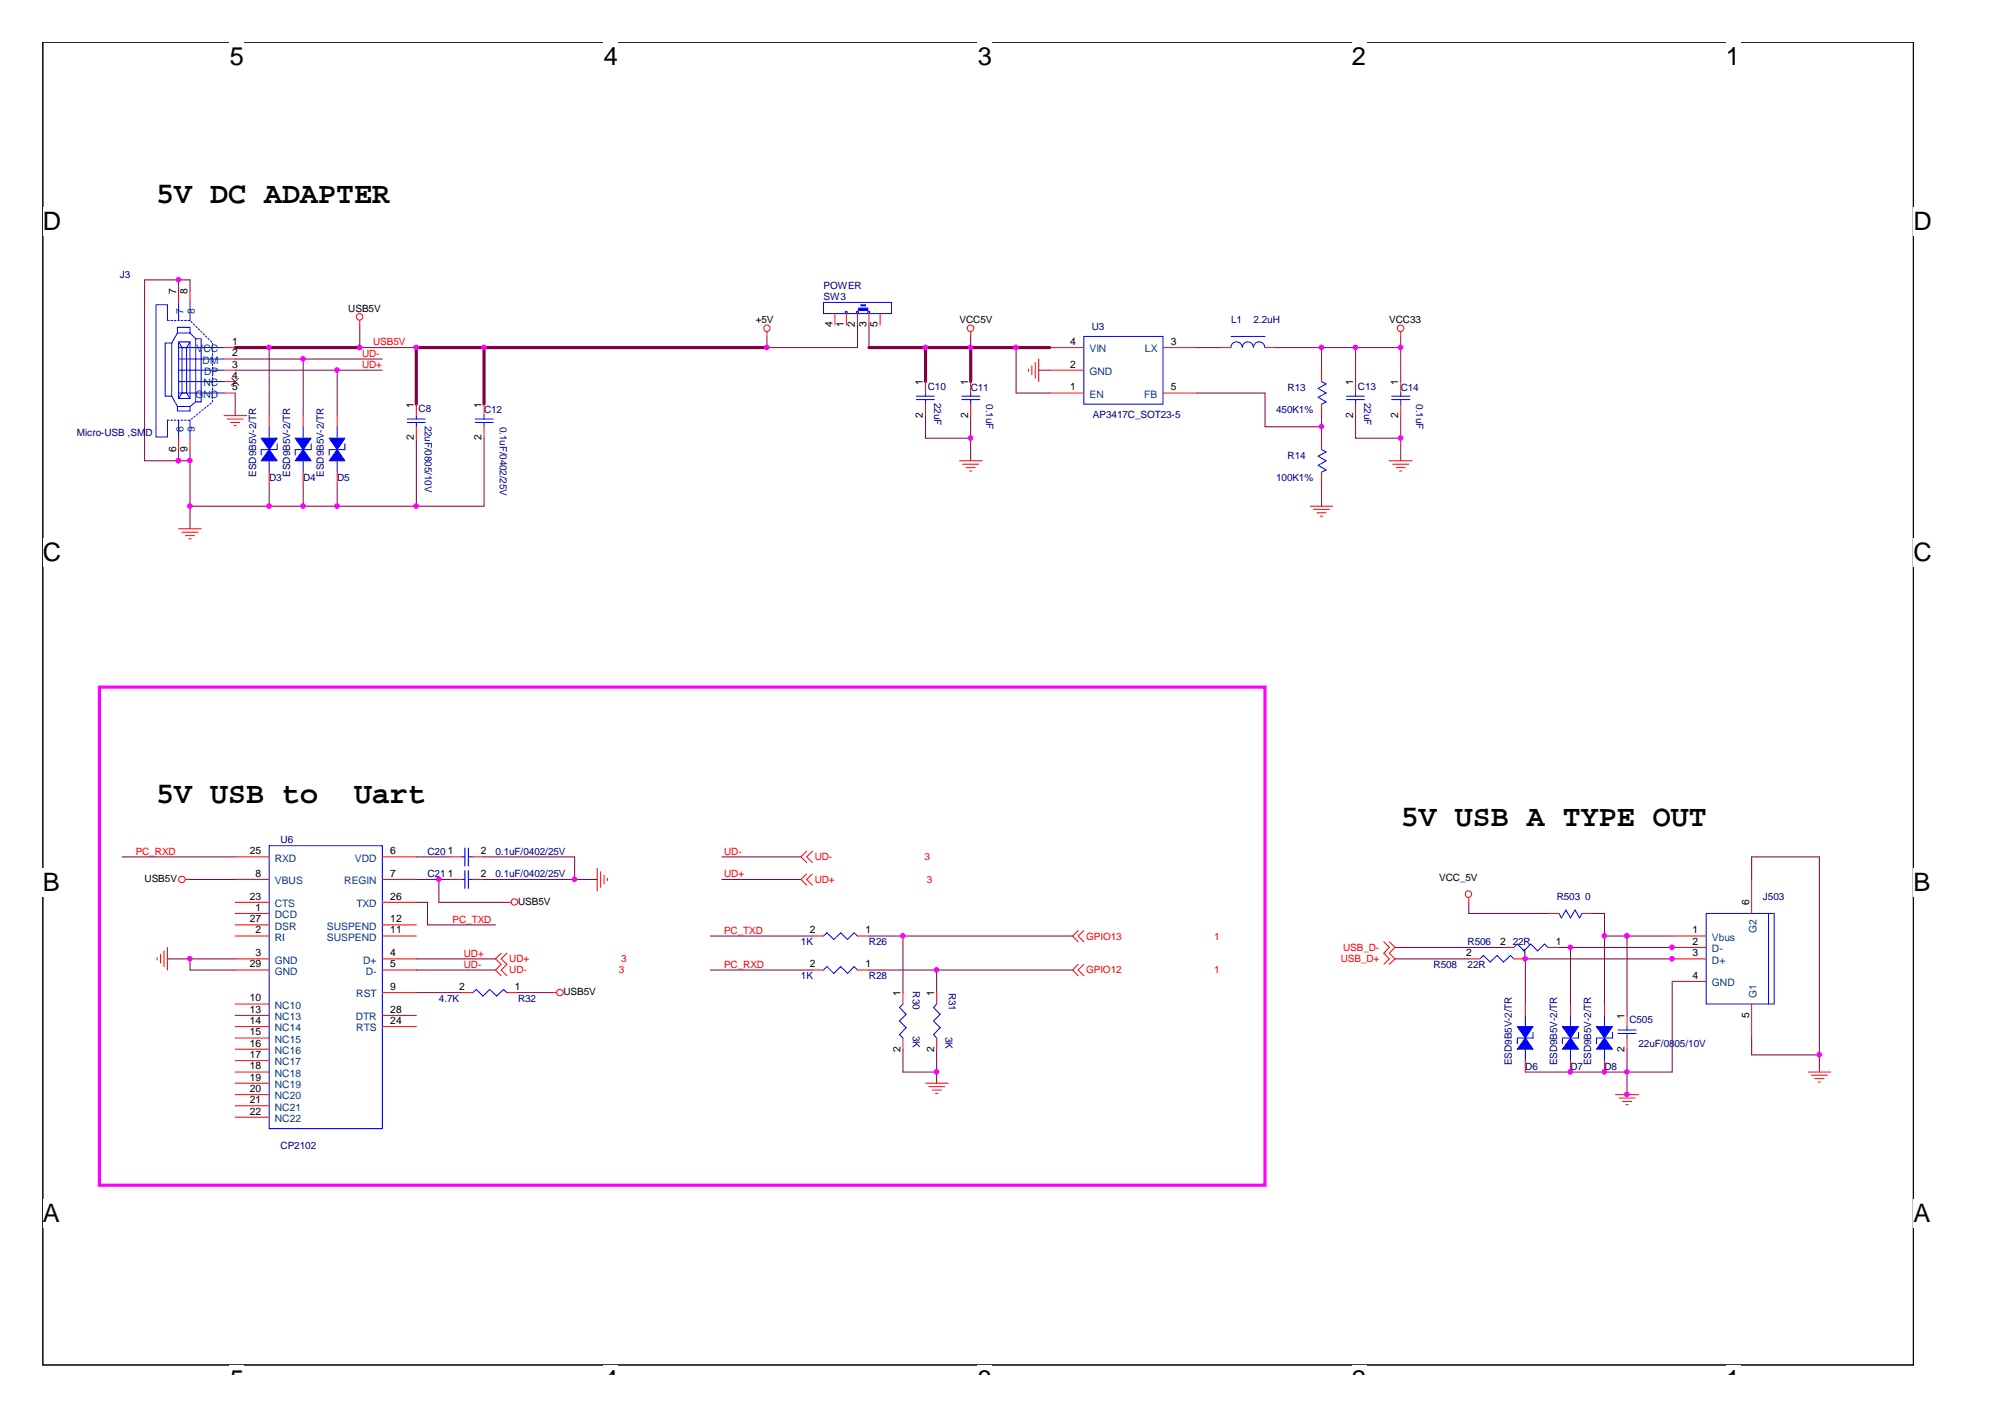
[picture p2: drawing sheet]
<svg xmlns="http://www.w3.org/2000/svg" width="297mm" height="210mm" viewBox="0 0 297 210" stroke-linecap="round" stroke-linejoin="round" font-family="sans-serif">
<path d="M6.3 6.2h277.2v196h-277.2z" fill="none" stroke="#000" stroke-width=".15"/>
<g fill="#fff">
<path d="M34 6.2h2.2v4.3h-2.2z"/>
<path d="M34 202.2h2.2v1.4h-2.2z"/>
<path d="M89.5 6.2h2.1v4.3h-2.1z"/>
<path d="M89.5 202.2h2.1v1.4h-2.1z"/>
<path d="M144.9 6.2h2.1v4.3h-2.1z"/>
<path d="M144.9 202.2h2.1v1.4h-2.1z"/>
<path d="M200.3 6.2h2.1v4.3h-2.1z"/>
<path d="M200.3 202.2h2.1v1.4h-2.1z"/>
<path d="M255.7 6.2h2.1v4.3h-2.1z"/>
<path d="M255.7 202.2h2.1v1.4h-2.1z"/>
<path d="M6.3 30.7h2.8v4.2h-2.8z"/>
<path d="M283.5 30.7h2.7v4.2h-2.7z"/>
<path d="M6.3 79.7h2.8v4.2h-2.8z"/>
<path d="M283.5 79.7h2.7v4.2h-2.7z"/>
<path d="M6.3 128.7h2.6v4.2h-2.6z"/>
<path d="M283.5 128.7h2.5v4.2h-2.5z"/>
<path d="M6.3 177.6h2.6v4.3h-2.6z"/>
<path d="M283.5 177.6h2.5v4.3h-2.5z"/>
</g>
<path d="M14.7 101.8h172.7v73.8h-172.7z" fill="none" stroke="#f0f" stroke-width=".47"/>
<g fill="none" stroke="#800040" stroke-width=".15">
<path d="M26.5 41.5v1.6M28.2 43.1v-1.6h-6.8v26.8h6.8M34.8 53.2h21.8M34.8 54.8h21.8M34.8 58.2v3.4M39.9 51.5v10.1M44.9 53.2v8.4M50 54.8v6.8M53.3 48.1v3.4h8.4M127 48.1v3.4h-13.4v-1.7M128.7 48.1v3.4M143.8 49.8v1.7"/>
<path d="M150.5 51.5v6.7h5M153.9 54.8h1.6M177.3 58.2h10.1v5h8.4M177.3 51.5h3.4M189.1 51.5h18.4M195.8 51.5v3.3M200.8 51.5v5M207.5 49.8v6.7M26.5 66.6v1.7M28.2 66.6v11.7M39.9 71.6v3.4M44.9 71.6v3.4"/>
<path d="M50 71.6v3.4M61.7 64.9v10.1M71.7 64.9v10.1h-43.5M137.1 61.6v3.3h6.7M143.8 61.6v6.7M195.8 61.6v3.3M195.8 71.6v3.4M200.8 61.6v3.3h6.7M207.5 61.6v6.7M18.1 126.9h16.7M28.2 130.3h6.6M61.7 126.9h5"/>
<path d="M61.7 130.3h5M61.7 133.7h1.6v3.3h10.1M65 130.3v3.4h10.1M71.7 126.9h13.4v3.4M71.7 130.3h16.8M105.2 138.7h15.2M106.9 126.9h11.8M106.9 130.3h11.8M128.7 138.7h30.2M133.8 138.7v8.3M217.6 133.7v1.6h11.7M236 135.3h1.7v13.4"/>
<path d="M237.7 138.7h10M241 138.7v11.7M259.5 130.3v-3.4h10v31.9M24.8 142h10M28.2 142v1.7h6.6M61.7 142h11.7M61.7 143.7h11.7M61.7 147h6.7M76.8 147h5M105.2 143.7h15.2M128.7 143.7h30.2M133.8 155.4v3.4h5"/>
<path d="M138.8 143.7v3.3M138.8 155.4v5.1M206.7 142h10.9M206.7 140.3h15.9M231 140.3h16.9M232.7 140.3v8.4M237.7 158v.8M241 155.4v7.1M247.7 145.4v13.4h-21.7M247.9 142h-21.9v6.7M259.5 153.8v2.5h10"/>
</g>
<path d="M34.8 51.5h18.5M71.7 51.5v8.4M113.6 51.5h-51.9v8.4M128.7 51.5h26.8M137.1 51.5v5M143.8 51.5v5" fill="none" stroke="#800040" stroke-width=".47"/>
<g fill="#f0f" stroke="#f0f" stroke-width=".15">
<circle cx="61.7" cy="51.5" r=".32"/>
<circle cx="137.1" cy="51.5" r=".32"/>
<circle cx="143.8" cy="51.5" r=".32"/>
<circle cx="143.8" cy="64.9" r=".32"/>
<circle cx="150.5" cy="51.5" r=".32"/>
<circle cx="195.8" cy="63.2" r=".32"/>
<circle cx="207.5" cy="51.5" r=".32"/>
<circle cx="207.5" cy="64.9" r=".32"/>
<circle cx="200.8" cy="51.5" r=".32"/>
<circle cx="195.8" cy="51.5" r=".32"/>
<circle cx="113.6" cy="51.5" r=".32"/>
<circle cx="71.7" cy="51.5" r=".32"/>
<circle cx="28.1" cy="142" r=".32"/>
<circle cx="85.1" cy="130.2" r=".32"/>
<circle cx="65" cy="130.2" r=".32"/>
<circle cx="133.7" cy="138.6" r=".32"/>
<circle cx="138.7" cy="143.7" r=".32"/>
<circle cx="138.7" cy="158.8" r=".32"/>
<circle cx="61.7" cy="75" r=".32"/>
<circle cx="26.4" cy="68.2" r=".32"/>
<circle cx="28.1" cy="75" r=".32"/>
<circle cx="26.4" cy="41.4" r=".32"/>
<circle cx="53.3" cy="51.5" r=".32"/>
<circle cx="39.9" cy="51.5" r=".32"/>
<circle cx="44.9" cy="53.2" r=".32"/>
<circle cx="49.9" cy="54.8" r=".32"/>
<circle cx="44.9" cy="75" r=".32"/>
<circle cx="39.9" cy="75" r=".32"/>
<circle cx="49.9" cy="75" r=".32"/>
<circle cx="28.1" cy="68.2" r=".32"/>
<circle cx="241" cy="138.6" r=".32"/>
<circle cx="241" cy="162.1" r=".32"/>
<circle cx="247.7" cy="142" r=".32"/>
<circle cx="226" cy="142" r=".32"/>
<circle cx="247.7" cy="140.3" r=".32"/>
<circle cx="232.6" cy="140.3" r=".32"/>
<circle cx="269.5" cy="156.2" r=".32"/>
<circle cx="237.7" cy="158.8" r=".32"/>
<circle cx="241" cy="158.8" r=".32"/>
<circle cx="237.7" cy="138.6" r=".32"/>
<circle cx="232.6" cy="158.8" r=".32"/>
</g>
<g fill="none" stroke="#f00" stroke-width=".15">
<path d="M26.5 43.1v1.7M28.2 43.1v1.7M33.2 51.5h1.6M33.2 54.8h1.6M33.2 58.2h1.6M33.2 53.2h1.6M33.2 56.5h1.6M53.3 47.5v.6M61.7 59.9v1.7M71.7 59.9v1.7M113.6 49.2v.6M123.7 46.5v1.6"/>
<path d="M125.4 46.5v1.6M127 46.5v1.6M128.7 46.5v1.6M130.4 46.5v1.6M137.1 56.5v1.7M137.1 59.9v1.7M143.8 49.2v.6M143.8 56.5v1.7M143.8 59.9v1.7M152.4 54.7v.3M152.9 54.2v1.3M153.4 53.7v2.3"/>
<path d="M153.9 53.2v3.3M155.5 51.5h5.1M155.5 54.8h5.1M155.5 58.2h5.1M172.3 51.5h5M172.3 58.2h5M180.7 51.5h1.7M187.4 51.5h1.7M195.8 54.8v1.7M195.8 59.9v1.7M200.8 56.5v1.7M200.8 59.9v1.7"/>
<path d="M207.5 49.2v.6M207.5 56.5v1.7M207.5 59.9v1.7M26.5 78.3h3.3M26.5 64.9v1.7M27 78.8h2.3M27.5 79.3h1.3M28 79.8h.3M28.2 64.9v1.7M33.2 61.6h3.3M33.7 62.1h2.3M34.2 62.6h1.3"/>
<path d="M34.7 63h.3M39.9 61.6v1.6M39.9 69.9v1.7M44.9 61.6v1.6M44.9 69.9v1.7M50 61.6v1.6M50 69.9v1.7M61.7 63.2v1.7M71.7 63.2v1.7M142.2 68.3h3.3M142.6 68.8h2.4M143.1 69.3h1.4"/>
<path d="M143.6 69.8h.4M194.1 75h3.3M194.6 75.5h2.4M195.1 76h1.4M195.6 76.5h.4M195.8 64.9v1.7M195.8 69.9v1.7M205.8 68.3h3.4M206.3 68.8h2.4M206.8 69.3h1.4M207.3 69.8h.4M27.5 130.3h.7"/>
<path d="M34.8 130.3h5.1M34.8 133.7h5.1M34.8 126.9h5.1M34.8 135.3h5.1M34.8 137h5.1M34.8 138.7h5.1M56.6 130.3h5.1M56.6 133.7h5.1M56.6 126.9h5.1M56.6 137h5.1M56.6 138.7h5.1M66.7 130.3h1.7"/>
<path d="M66.7 126.9h1.7M70.1 130.3h1.6M70.1 126.9h1.6M75.1 133.7h.6M88.5 128.6v3.4M89 129.1v2.4M89.5 129.6v1.4M90 130.1v.3M119.5 126.1l-.8 .8 .8 .9M119.5 129.5l-.8 .8 .8 .8M120.4 126.1l-.9 .8 .9 .9M120.4 129.5l-.9 .8 .9 .8"/>
<path d="M120.4 138.7h1.6M127 138.7h1.7M159.7 137.9l-.8 .8 .8 .8M160.6 137.9l-.9 .8 .9 .8M205 139.5l.8 .8-.8 .9 .8 .8-.8 .8M205.8 139.5l.9 .8-.9 .9 .9 .8-.9 .8M217.6 133v.7M229.3 135.3h1.7M234.4 135.3h1.6M247.7 138.7h5.1M259.5 130.3v5M23.3 141.9v.3"/>
<path d="M23.8 141.4v1.3M24.3 140.9v2.3M24.8 140.3v3.4M34.8 158.8h5.1M34.8 142h5.1M34.8 143.7h5.1M34.8 155.4h5.1M34.8 153.8h5.1M34.8 152.1h5.1M34.8 150.4h5.1M34.8 148.7h5.1M34.8 157.1h5.1"/>
<path d="M56.6 147h5.1M56.6 142h5.1M56.6 143.7h5.1M56.6 152.1h5.1M56.6 150.4h5.1M68.4 147h1.7M74.3 141.2l-.9 .8 .9 .8-.9 .9 .9 .8M75.1 147h1.7M75.1 141.2l-.8 .8 .8 .8-.8 .9 .8 .8M81.8 147h.7M120.4 143.7h1.6M127 143.7h1.7"/>
<path d="M133.8 147v1.7M133.8 153.8v1.6M138.8 147v1.7M138.8 153.8v1.6M159.7 142.8l-.8 .9 .8 .8M160.6 142.8l-.9 .9 .9 .8M217.6 142h1.6M222.6 140.3h1.7M224.3 142h1.7M226 148.7v1.7M226 157.1v1.7M229.3 140.3h1.7"/>
<path d="M232.7 148.7v1.7M232.7 157.1v1.7M237.7 148.7v1.7M237.7 157.1v1.7M241 150.4v1.7M241 153.8v1.6M247.7 140.3h5.1M247.7 142h5.1M247.7 145.4h5.1M259.5 148.7v5.1M267.9 158.8h3.3M268.4 159.3h2.3"/>
<path d="M268.9 159.8h1.3M34.8 160.5h5.1M34.8 162.2h5.1M34.8 163.8h5.1M34.8 165.5h5.1M137.1 160.5h3.4M137.6 161h2.4M138.1 161.5h1.3M138.6 162h.3M239.4 162.2h3.3M239.9 162.7h2.3M240.4 163.2h1.3"/>
<path d="M240.9 163.6h.3M269.4 160.3h.3"/>
<circle cx="53.3" cy="46.9" r=".49"/>
<circle cx="113.6" cy="48.6" r=".48"/>
<circle cx="143.8" cy="48.6" r=".49"/>
<circle cx="207.5" cy="48.6" r=".49"/>
<circle cx="27" cy="130.3" r=".48"/>
<circle cx="76.2" cy="133.6" r=".48"/>
<circle cx="217.5" cy="132.4" r=".48"/>
<circle cx="83" cy="147" r=".48"/>
</g>
<g fill="none" stroke="#00f" stroke-width=".15">
<path d="M24.5 50.8h.9v7.9h-.9zM24.8 47.5v-2.4h-1.7v19.6h1.7v-2.5M25.4 58.7l.9 1.5M26.3 48.5h1.9v.8h-1.9zM26.3 49.3l-.9 1.5M26.5 50.6h1.7v8.4h-1.7zM26.5 50.6l.5 .9M26.5 51.5h6.7M26.5 53.2h6.7M26.5 54.8h6.7M26.5 56.5h6.7M26.5 58.2h6.7"/>
<path d="M26.5 44.8v2.7M27 51.5h.6v6.7h-.6zM27 58.2l-.5 .8M27.6 58.2l.6 .8M28.2 50.6l-.6 .9M28.2 49.3l.8 .9M28.2 44.8v2.7M29 50.2h.8v9.3h-.8zM29 59.5l-.8 .7M122 44.8h10.1v1.7h-10.1zM125.3 46.1h.2v.3h-.2zM126.9 46.1h.2v.3h-.2z"/>
<path d="M127.6 45.1h.6v.2h-.6zM128.6 46.1h.2v.3h-.2zM135.8 58.7h2.6M135.8 59.2h2.6M137.1 58.2v.5M137.1 59.2v.7M142.5 58.7h2.7M142.5 59.2h2.7M143.8 58.2v.5M143.8 59.2v.7M160.6 49.8h11.7v10.1h-11.7zM182.4 51.4a.83 .83 0 0 1 .8-.8 .83 .83 0 0 1 .8 .8"/>
<path d="M182.4 49.8h5M184.1 51.4a.8 .8 0 0 1 .8-.8 .8 .8 0 0 1 .8 .8M185.7 51.4a.83 .83 0 0 1 .8-.8 .83 .83 0 0 1 .9 .8M195.8 56.5l.7 .4-1.2 .6 1.2 .7-1.2 .7 1.2 .6-.7 .4M199.5 58.7h2.6M199.5 59.2h2.6M200.8 58.2v.5M200.8 59.2v.7M206.2 58.7h2.7M206.2 59.2h2.7M207.5 58.2v.5M207.5 59.2v.7"/>
<path d="M26.3 60.2h1.9v.7h-1.9zM26.5 62.2v2.7M28.2 62.2v2.7M39.9 63.2v1.7M39.9 68.3v1.6M41.1 65.8v.8h-2.4v.8M44.9 63.2v1.7M44.9 68.3v1.6M46.1 65.8v.8h-2.4v.8M50 63.2v1.7M50 68.3v1.6M51.1 65.8v.8h-2.3v.8"/>
<path d="M60.3 62.1h2.7M60.3 62.6h2.7M61.7 61.6v.5M61.7 62.6v.6M70.4 62.1h2.7M70.4 62.6h2.7M71.7 61.6v.5M71.7 62.6v.6M195.8 66.6l.7 .3-1.2 .7 1.2 .7-1.2 .6 1.2 .7-.7 .3M39.9 125.3h16.7v41.9h-16.7zM68.4 126.9h.5M68.4 130.3h.5"/>
<path d="M68.9 125.6v2.7M68.9 129v2.6M69.4 126.9h.7M69.4 125.6v2.7M69.4 129v2.6M69.4 130.3h.7M122 138.7l.5-.5 1 1 1-1 1.1 1 .9-1 .5 .5M231 135.3l.3 .7 .7-1.2 .7 1.2 .6-1.2 .7 1.2 .4-.7M252.8 135.3h10v13.4h-10zM262 135.3v13.4M70.1 147l.5-.4 .9 .9 1.1-.9 1 .9 1-.9 .5 .4M122 143.7l.5-.5 1 1 1-1 1.1 1 .9-1 .5 .5"/>
<path d="M133.8 148.7l-.5 .5 .9 1.1-.9 .9 .9 1-.9 1.1 .5 .5M138.8 148.7l-.5 .5 1 1.1-1 .9 1 1-1 1.1 .5 .5M219.2 142l.6-.5 1 1 1-1 1 1 1-1 .5 .5M224.3 140.3l.5-.5 1 1.1 1-1.1 1 1.1 1-1.1 .5 .5M226 150.4v1.7M226 155.4v1.7M227.1 152.9v.9h-2.3v.8M232.7 150.4v1.7M232.7 155.4v1.7M233.8 152.9v.9h-2.3v.8M237.7 150.4v1.7M237.7 155.4v1.7"/>
<path d="M238.9 152.9v.9h-2.4v.8M239.7 152.6h2.7M239.7 153.1h2.7M241 152.1v.5M241 153.1v.7"/>
</g>
<g fill="#00f" stroke="#00f" stroke-width=".15">
<path d="M127.2 45.6h1.4v.4h-1.4z" fill-rule="evenodd"/>
<path d="M224.8 152.1h2.3l-1.1 1.7z" fill-rule="evenodd"/>
<path d="M226 153.8l1.1 1.6h-2.3z" fill-rule="evenodd"/>
<path d="M231.5 152.1h2.3l-1.1 1.7z" fill-rule="evenodd"/>
<path d="M232.7 153.8l1.1 1.6h-2.3z" fill-rule="evenodd"/>
<path d="M48.8 64.9h2.3l-1.1 1.7z" fill-rule="evenodd"/>
<path d="M50 66.6l1.1 1.7h-2.3z" fill-rule="evenodd"/>
<path d="M43.7 64.9h2.4l-1.2 1.7z" fill-rule="evenodd"/>
<path d="M44.9 66.6l1.2 1.7h-2.4z" fill-rule="evenodd"/>
<path d="M236.5 152.1h2.4l-1.2 1.7z" fill-rule="evenodd"/>
<path d="M237.7 153.8l1.2 1.6h-2.4z" fill-rule="evenodd"/>
<path d="M38.7 64.9h2.4l-1.2 1.7z" fill-rule="evenodd"/>
<path d="M39.9 66.6l1.2 1.7h-2.4z" fill-rule="evenodd"/>
</g>
<path d="M24.8 47.5h3.4l3.3 3.3v7.8M24.8 62.2h3.4l3.3-2.7v-.9" fill="none" stroke="#00f" stroke-width=".15" stroke-dasharray=".3 .3"/>
<path d="M34.3 56l1.1 1.1M35.3 56l-1 1.1" fill="none" stroke="#804000" stroke-width=".15"/>
<g font-size="4.5">
<text x="23.1" y="30.1">5V DC ADAPTER</text>
<text x="23.1" y="119">5V USB to</text>
<text x="52.5" y="119">Uart</text>
<text x="207.5" y="122.3">5V USB A TYPE OUT</text>
</g>
<g font-size="3.8">
<text x="34" y="9.6">5</text>
<text x="89.5" y="9.6">4</text>
<text x="144.9" y="9.6">3</text>
<text x="200.3" y="9.6">2</text>
<text x="255.7" y="9.6">1</text>
<text x="6.3" y="34.1">D</text>
<text x="283.5" y="34.1">D</text>
<text x="6.3" y="83.1">C</text>
<text x="283.5" y="83.1">C</text>
<text x="6.3" y="132.1">B</text>
<text x="283.5" y="132.1">B</text>
<text x="6.3" y="181">A</text>
<text x="283.5" y="181">A</text>
<text x="34" y="205.6">5</text>
<text x="89.5" y="205.6">4</text>
<text x="144.9" y="205.6">3</text>
<text x="200.3" y="205.6">2</text>
<text x="255.7" y="205.6">1</text>
</g>
<g font-size="1.5" fill="#000080">
<text x="17.7" y="41.1">J3</text>
<text x="122" y="44.5">SW3</text>
<text x="122" y="42.8">POWER</text>
<text x="182.4" y="47.8">L1</text>
<text x="185.7" y="47.8">2.2uH</text>
<text x="161.8" y="48.8">U3</text>
<text x="137.5" y="57.7">C10</text>
<text x="138.4" y="59.7" transform="rotate(90 138.4 59.7)">22uF</text>
<text x="143.8" y="57.9">C11</text>
<text x="146.1" y="59.9" transform="rotate(90 146.1 59.9)">0.1uF</text>
<text x="190.8" y="57.9">R13</text>
<text x="201.2" y="57.7">C13</text>
<text x="202.1" y="59.7" transform="rotate(90 202.1 59.7)">22uF</text>
<text x="207.5" y="57.9">C14</text>
<text x="209.8" y="59.9" transform="rotate(90 209.8 59.9)">0.1uF</text>
<text x="11.4" y="64.6">Micro-USB ,SMD</text>
<text x="62" y="61.1">C8</text>
<text x="62.9" y="63" transform="rotate(90 62.9 63)">22uF/0805/10V</text>
<text x="71.7" y="61.2">C12</text>
<text x="74" y="63.2" transform="rotate(90 74 63.2)">0.1uF/0402/25V</text>
<text x="161.9" y="61.9">AP3417C_SOT23-5</text>
<text x="189.1" y="61.2">450K1%</text>
<text x="37.9" y="70.6" transform="rotate(-90 37.9 70.6)">ESD9B5V-2/TR</text>
<text x="39.9" y="71.3">D3</text>
<text x="43" y="70.6" transform="rotate(-90 43 70.6)">ESD9B5V-2/TR</text>
<text x="44.9" y="71.3">D4</text>
<text x="48" y="70.6" transform="rotate(-90 48 70.6)">ESD9B5V-2/TR</text>
<text x="50" y="71.3">D5</text>
<text x="189.1" y="71.3">100K1%</text>
<text x="190.8" y="68">R14</text>
<text x="41.6" y="124.9">U6</text>
<text x="63.3" y="126.6">C20</text>
<text x="63.3" y="130">C21</text>
<text x="73.4" y="126.6">0.1uF/0402/25V</text>
<text x="73.4" y="130">0.1uF/0402/25V</text>
<text x="230.6" y="133.3">R503 0</text>
<text x="261.2" y="133.3">J503</text>
<text x="118.7" y="140">1K</text>
<text x="128.7" y="140">R26</text>
<text x="212.4" y="143.4">R508</text>
<text x="217.4" y="140">R506</text>
<text x="217.4" y="143.4">22R</text>
<text x="224.1" y="140">22R</text>
<text x="65" y="148.4">4.7K</text>
<text x="76.8" y="148.4">R32</text>
<text x="118.7" y="145">1K</text>
<text x="128.7" y="145">R28</text>
<text x="135.2" y="146.9" transform="rotate(90 135.2 146.9)">R30</text>
<text x="140.6" y="147" transform="rotate(90 140.6 147)">R31</text>
<text x="135.2" y="153.4" transform="rotate(90 135.2 153.4)">3K</text>
<text x="140.1" y="153.6" transform="rotate(90 140.1 153.6)">3K</text>
<text x="241.4" y="151.6">C505</text>
<text x="242.7" y="155.1">22uF/0805/10V</text>
<text x="224" y="157.8" transform="rotate(-90 224 157.8)">ESD9B5V-2/TR</text>
<text x="226" y="158.5">D6</text>
<text x="230.7" y="157.8" transform="rotate(-90 230.7 157.8)">ESD9B5V-2/TR</text>
<text x="232.7" y="158.5">D7</text>
<text x="235.8" y="157.8" transform="rotate(-90 235.8 157.8)">ESD9B5V-2/TR</text>
<text x="237.7" y="158.5">D8</text>
<text x="41.6" y="170.2">CP2102</text>
</g>
<g font-size="1.5">
<text x="26.1" y="43.6" transform="rotate(-90 26.1 43.6)">7</text>
<text x="27.8" y="43.6" transform="rotate(-90 27.8 43.6)">8</text>
<text x="51.6" y="46.2">USB5V</text>
<text x="112" y="47.8">+5V</text>
<text x="142.2" y="47.8">VCC5V</text>
<text x="205.8" y="47.8">VCC33</text>
<text x="34.4" y="51.1">1</text>
<text x="34.4" y="52.8">2</text>
<text x="123.3" y="48.5" transform="rotate(-90 123.3 48.5)">4</text>
<text x="125" y="48.5" transform="rotate(-90 125 48.5)">1</text>
<text x="126.7" y="48.5" transform="rotate(-90 126.7 48.5)">2</text>
<text x="128.4" y="48.5" transform="rotate(-90 128.4 48.5)">3</text>
<text x="130" y="48.5" transform="rotate(-90 130 48.5)">5</text>
<text x="158.5" y="51.1">4</text>
<text x="173.5" y="51.1">3</text>
<text x="34.4" y="54.5">3</text>
<text x="34.4" y="56.1">4</text>
<text x="34.4" y="57.8">5</text>
<text x="136.7" y="57" transform="rotate(-90 136.7 57)">1</text>
<text x="143.4" y="57" transform="rotate(-90 143.4 57)">1</text>
<text x="158.5" y="54.5">2</text>
<text x="158.5" y="57.8">1</text>
<text x="173.5" y="57.8">5</text>
<text x="200.4" y="57" transform="rotate(-90 200.4 57)">1</text>
<text x="207.1" y="57" transform="rotate(-90 207.1 57)">1</text>
<text x="61.3" y="65.2" transform="rotate(-90 61.3 65.2)">2</text>
<text x="61.3" y="60.4" transform="rotate(-90 61.3 60.4)">1</text>
<text x="71.3" y="65.2" transform="rotate(-90 71.3 65.2)">2</text>
<text x="71.3" y="60.4" transform="rotate(-90 71.3 60.4)">1</text>
<text x="136.7" y="61.9" transform="rotate(-90 136.7 61.9)">2</text>
<text x="143.4" y="61.9" transform="rotate(-90 143.4 61.9)">2</text>
<text x="200.4" y="61.9" transform="rotate(-90 200.4 61.9)">2</text>
<text x="207.1" y="61.9" transform="rotate(-90 207.1 61.9)">2</text>
<text x="26.1" y="66.9" transform="rotate(-90 26.1 66.9)">6</text>
<text x="27.8" y="66.9" transform="rotate(-90 27.8 66.9)">9</text>
<text x="21.4" y="130.7">USB5V</text>
<text x="37" y="126.5">25</text>
<text x="37.8" y="129.9">8</text>
<text x="57.8" y="126.5">6</text>
<text x="57.8" y="129.9">7</text>
<text x="66.3" y="126.5">1</text>
<text x="66.3" y="129.9">1</text>
<text x="71.2" y="126.5">2</text>
<text x="71.2" y="129.9">2</text>
<text x="213.2" y="130.5">VCC_5V</text>
<text x="37" y="133.3">23</text>
<text x="37" y="136.6">27</text>
<text x="37.8" y="134.9">1</text>
<text x="57.8" y="133.3">26</text>
<text x="57.8" y="136.6">12</text>
<text x="76.8" y="134">USB5V</text>
<text x="259.1" y="134.1" transform="rotate(-90 259.1 134.1)">6</text>
<text x="37" y="143.3">29</text>
<text x="37.8" y="138.3">2</text>
<text x="37.8" y="141.7">3</text>
<text x="57.8" y="141.7">4</text>
<text x="57.8" y="138.3">11</text>
<text x="57.8" y="143.3">5</text>
<text x="120" y="143.3">2</text>
<text x="120" y="138.3">2</text>
<text x="128.2" y="143.3">1</text>
<text x="128.2" y="138.3">1</text>
<text x="217.2" y="141.7">2</text>
<text x="222.2" y="140">2</text>
<text x="225.5" y="141.7">1</text>
<text x="230.5" y="140">1</text>
<text x="250.7" y="138.3">1</text>
<text x="250.7" y="140">2</text>
<text x="250.7" y="141.7">3</text>
<text x="37" y="148.4">10</text>
<text x="57.8" y="146.7">9</text>
<text x="68" y="146.7">2</text>
<text x="76.3" y="146.7">1</text>
<text x="83.5" y="147.4">USB5V</text>
<text x="133.4" y="147.5" transform="rotate(-90 133.4 147.5)">1</text>
<text x="138.4" y="147.5" transform="rotate(-90 138.4 147.5)">1</text>
<text x="250.7" y="145">4</text>
<text x="37" y="155">16</text>
<text x="37" y="153.4">15</text>
<text x="37" y="151.7">14</text>
<text x="37" y="150">13</text>
<text x="57.8" y="151.7">24</text>
<text x="57.8" y="150">28</text>
<text x="133.4" y="155.8" transform="rotate(-90 133.4 155.8)">2</text>
<text x="138.4" y="155.8" transform="rotate(-90 138.4 155.8)">2</text>
<text x="240.7" y="155.8" transform="rotate(-90 240.7 155.8)">2</text>
<text x="240.7" y="150.9" transform="rotate(-90 240.7 150.9)">1</text>
<text x="259.1" y="150.8" transform="rotate(-90 259.1 150.8)">5</text>
<text x="37" y="156.7">17</text>
<text x="37" y="158.4">18</text>
<text x="37" y="160.1">19</text>
<text x="37" y="161.8">20</text>
<text x="37" y="163.4">21</text>
<text x="37" y="165.1">22</text>
</g>
<g font-size="1.5" fill="#004080">
<text x="27.2" y="46.5" transform="rotate(-90 27.2 46.5)">7</text>
<text x="28.9" y="46.5" transform="rotate(-90 28.9 46.5)">8</text>
<text x="29.1" y="52.2">VCC</text>
<text x="30" y="53.9">DM</text>
<text x="161.4" y="52.2">VIN</text>
<text x="169.6" y="52.2">LX</text>
<text x="29" y="58.9">GND</text>
<text x="30.1" y="57.2">NC</text>
<text x="30.2" y="55.6">DP</text>
<text x="161.4" y="55.6">GND</text>
<text x="161.4" y="58.9">EN</text>
<text x="169.5" y="58.9">FB</text>
<text x="27.2" y="64.1" transform="rotate(-90 27.2 64.1)">6</text>
<text x="28.9" y="64.1" transform="rotate(-90 28.9 64.1)">9</text>
<text x="40.7" y="127.6">RXD</text>
<text x="40.7" y="131">VBUS</text>
<text x="51" y="131">REGIN</text>
<text x="52.6" y="127.6">VDD</text>
<text x="40.7" y="134.4">CTS</text>
<text x="40.7" y="136">DCD</text>
<text x="40.7" y="137.7">DSR</text>
<text x="48.4" y="137.7">SUSPEND</text>
<text x="52.8" y="134.4">TXD</text>
<text x="40.7" y="139.4">RI</text>
<text x="40.7" y="142.8">GND</text>
<text x="48.4" y="139.4">SUSPEND</text>
<text x="53.8" y="142.8">D+</text>
<text x="253.6" y="139.4">Vbus</text>
<text x="253.6" y="141.1">D-</text>
<text x="253.6" y="142.8">D+</text>
<text x="260.2" y="138.2" transform="rotate(-90 260.2 138.2)">G2</text>
<text x="40.7" y="144.4">GND</text>
<text x="40.7" y="149.5">NC10</text>
<text x="52.8" y="147.8">RST</text>
<text x="54.2" y="144.4">D-</text>
<text x="253.6" y="146.1">GND</text>
<text x="260.2" y="147.9" transform="rotate(-90 260.2 147.9)">G1</text>
<text x="40.7" y="154.5">NC15</text>
<text x="40.7" y="152.8">NC14</text>
<text x="40.7" y="151.1">NC13</text>
<text x="52.7" y="151.1">DTR</text>
<text x="52.8" y="152.8">RTS</text>
<text x="40.7" y="156.1">NC16</text>
<text x="40.7" y="157.8">NC17</text>
<text x="40.7" y="159.5">NC18</text>
<text x="40.7" y="161.2">NC19</text>
<text x="40.7" y="162.9">NC20</text>
<text x="40.7" y="164.5">NC21</text>
<text x="40.7" y="166.2">NC22</text>
</g>
<g font-size="1.5" fill="#f00">
<text x="53.6" y="52.8">UD-</text>
<text x="55.3" y="51.2">USB5V</text>
<text x="53.6" y="54.5">UD+</text>
<text x="20.1" y="126.6">PC_RXD</text>
<text x="107.3" y="126.6">UD-</text>
<text x="107.3" y="129.9">UD+</text>
<text x="120.7" y="127.4">UD-</text>
<text x="120.7" y="130.8">UD+</text>
<text x="136.9" y="127.4">3</text>
<text x="137.3" y="130.8">3</text>
<text x="67.1" y="136.7">PC_TXD</text>
<text x="68.7" y="143.4">UD-</text>
<text x="68.7" y="141.7">UD+</text>
<text x="75.4" y="142.6">UD+</text>
<text x="92" y="142.6">3</text>
<text x="107.3" y="138.3">PC_TXD</text>
<text x="107.3" y="143.4">PC_RXD</text>
<text x="160.9" y="139.2">GPIO13</text>
<text x="179.9" y="139.2">1</text>
<text x="198.6" y="142.6">USB_D+</text>
<text x="199" y="140.9">USB_D-</text>
<text x="75.4" y="144.2">UD-</text>
<text x="91.7" y="144.2">3</text>
<text x="160.9" y="144.2">GPIO12</text>
<text x="179.9" y="144.2">1</text>
</g>
</svg>
